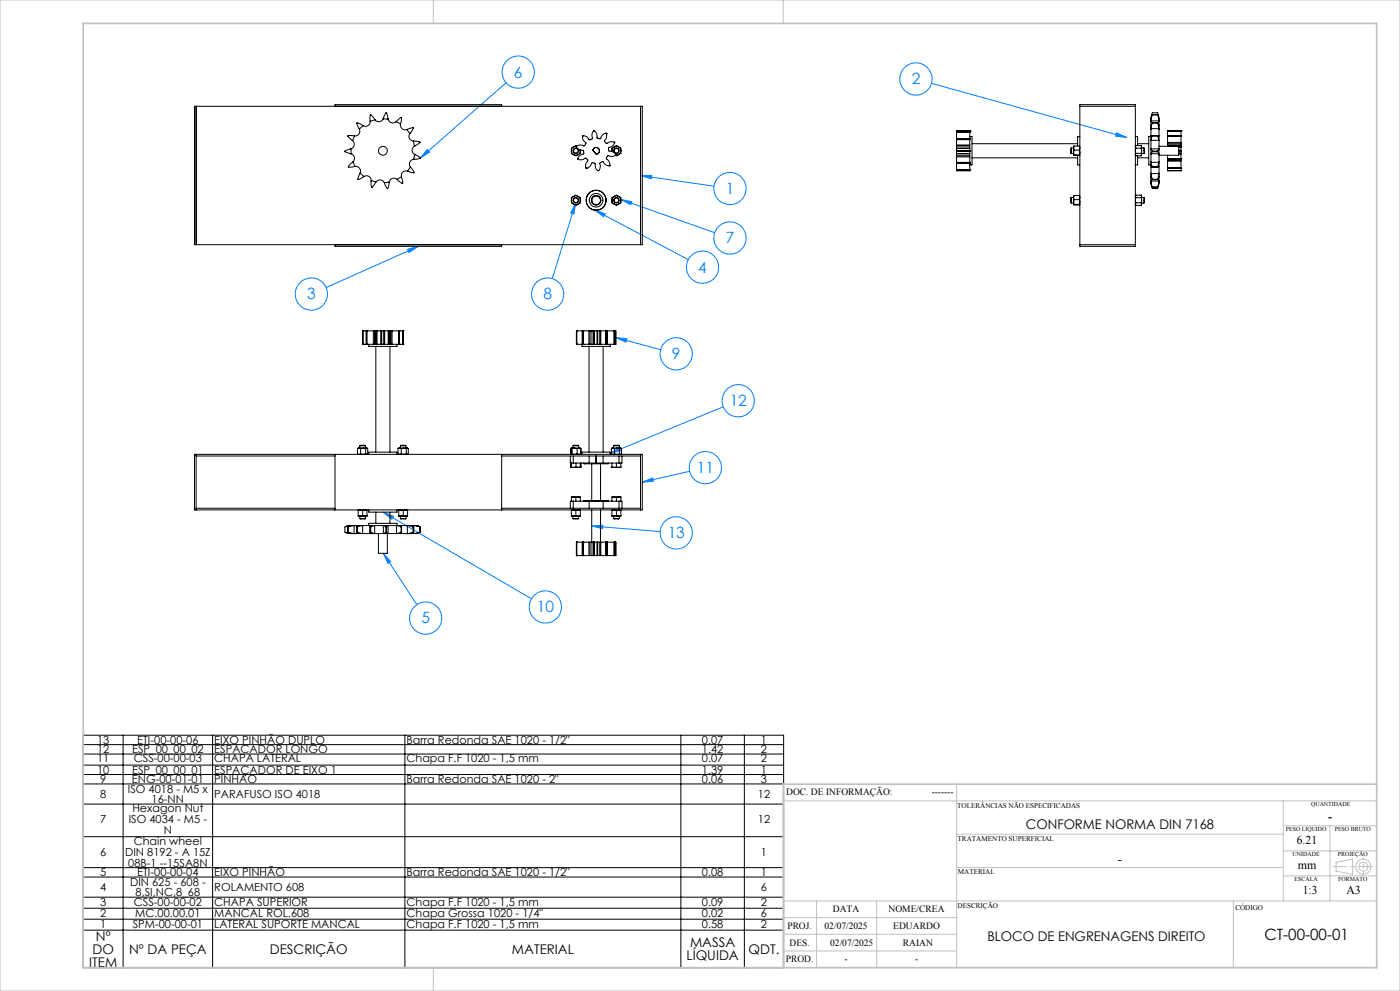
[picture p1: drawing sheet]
<svg xmlns="http://www.w3.org/2000/svg" width="420mm" height="297mm" viewBox="0 0 420 297" stroke-linecap="round" stroke-linejoin="round" font-family="sans-serif">
<g fill="none" stroke="#0080ff" stroke-width=".3">
<path d="M151.8 24.8l-25.7 22.6M279.4 25l58.6 16.2M335 39.8l3 1.4-3.3-.4zM128.2 44.8l.7 .8-2.8 1.8zM186.3 59.8l28.1 9.9M186.3 59.8l3.2 .6-.3 1zM192.2 52.6h3.3l-.1 1zM192.2 52.6l22 3.2M122.3 74.7l3.2-.9-2.8 1.9zM125.5 73.8l-27.7 12.4M172.7 60.9l-7 22.6M172.7 60.9l-.5 3.2-1-.3z"/>
<path d="M178.4 63l3.2 1.1-.5 .8zM178.4 63l28.1 14.8M184.7 101.2l3.4 .3-.3 1zM184.7 101.2l13.5 3.6M183.1 135.9l2.8-1.8 .4 .9zM217 121.9l-33.9 14M114.9 153.5l3.1 1.2-.5 .9zM114.9 153.5l44.6 26M177.5 157.7l3.3-.3v1zM177.5 157.7l20.5 1.6M192.7 144.5l3.1-1.2 .2 .9zM206.9 141.2l-14.2 3.3"/>
<path d="M115 165.8l10.1 15.4M115 165.8l2.2 2.5-.8 .6z"/>
<circle cx="155.5" cy="21.6" r="4.8"/>
<circle cx="274.8" cy="23.7" r="4.8"/>
<circle cx="219" cy="56.5" r="4.8"/>
<circle cx="219" cy="71.3" r="4.8"/>
<circle cx="93.4" cy="88.1" r="4.8"/>
<circle cx="164.3" cy="88.1" r="4.8"/>
<circle cx="210.8" cy="80.1" r="4.8"/>
<circle cx="202.9" cy="106" r="4.8"/>
<circle cx="221.5" cy="120.1" r="4.8"/>
<circle cx="202.9" cy="159.7" r="4.8"/>
<circle cx="211.6" cy="140.2" r="4.8"/>
<circle cx="127.7" cy="185.3" r="4.8"/>
<circle cx="163.6" cy="181.9" r="4.8"/>
</g>
<g fill="none" stroke="#c0c0c0" stroke-width=".3">
<path d="M0 0h420v297h-420zM130 0v7M235 0v7M287 235v55M235 240h178M287 260h98M287 250h98M385 240v30M385 255h28M385 247.5h28M399 247.5v22.5M400.8 258.4l5-.9v4.5l-5-.9z"/>
<path d="M235 280h52M235 275h52M235 270h178M245 270v20M263 270v20M370 270v20M385 262.5h28M130 290v7M235 285h52"/>
<circle cx="409" cy="259.8" r="2.24"/>
<circle cx="409" cy="259.7" r="1.34"/>
</g>
<g fill="none" stroke="#000" stroke-width=".3">
<path d="M25 220.3h210.1v69.7h-210.1zM25 223.2h210.1M25 226h210.1M25 229.3h210.1M25 232.1h210.1M25 234.9h210.1M36.9 220.3v69.7M63.8 220.3v69.7M121.5 220.3v69.7M204.3 220.3v69.7M223.3 220.3v69.7M25 241h210.1"/>
<path d="M25 250.8h210.1M25 260h210.1M25 262.9h210.1M25 268.9h210.1M25 272.2h210.1M25 275.5h210.1M25 278.8h210.1"/>
</g>
<path d="M411.8 259.7h-11.9" fill="none" stroke="#c0c0c0" stroke-width=".3" stroke-dasharray="15.2 1.3 1.3 1.3" stroke-dashoffset="11.2"/>
<path d="M409 256.9v5.4" fill="none" stroke="#c0c0c0" stroke-width=".3" stroke-dasharray="15.2 1.3 1.3 1.3" stroke-dashoffset="14.4"/>
<path d="M25 7h388v283h-388zM413 235h-178v55" fill="none" stroke="#c0c0c0" stroke-width=".5"/>
<path d="M128.2 44.8l.7 .8-2.8 1.8zM186.3 59.8l3.2 .6-.3 1zM192.2 52.6h3.3l-.1 1zM178.4 63l3.2 1.1-.5 .8zM172.7 60.9l-.5 3.2-1-.3zM122.3 74.7l3.2-.9-2.8 1.9zM335 39.8l3 1.4-3.3-.4zM184.7 101.2l3.4 .3-.3 1zM183.1 135.9l2.8-1.8 .4 .9zM192.7 144.5l3.1-1.2 .2 .9zM177.5 157.7l3.3-.3v1zM115 165.8l2.2 2.5-.8 .6zM114.9 153.5l3.1 1.2-.5 .9z" fill="#0080ff"/>
<g fill="none" stroke="#000" stroke-width=".3">
<path d="M58.3 31.9h134.4v41.4h-134.4zM58.8 31.9v41.4M100.5 31.9v-.5h50v.5M107.8 38.7a1.4 1.4 0 0 1-1.4 2M108.9 37.7l-1.7-.9v.6l.6 1.3M108.9 37.7l-1.1 1M111.1 36.4a1.44 1.44 0 0 1-2.2 1.3M112.5 35.9l-1.4-1.5v2M112.5 35.9l-1.4 .5M114.9 35.6l.9-1.8 .4 .6 .3 1.4M114.9 35.6l1.6 .2M114.9 35.6a1.41 1.41 0 0 1-2.4 .3"/>
<path d="M116.5 35.8a1.44 1.44 0 0 0 2.3 .7M118.8 36.5l1.6-1.3-.2 2M118.8 36.5l1.4 .7M120.2 37.2a1.43 1.43 0 0 0 1.8 1.6M122 38.8l2-.5-.2 .6-.9 1.1M122 38.8l.9 1.2M178.1 39.2a2.75 2.75 0 0 0-.4 2.4l-.8 .3-.2-.1a2.05 2.05 0 0 0-1.8-1.2M178.1 39.2h.1M178.1 39.2a1.9 1.9 0 0 1 1.1 2.2l.7 .2 .3-.2a1.98 1.98 0 0 1 1.5-1.5M181.7 39.9h.1M181.7 39.9l.2 .1M192.2 31.9v41.4"/>
<path d="M286.9 39.2h.1M286.9 39.5v2.1M286.9 39.5h.1M286.9 39.4h.1M286.9 39.2h4M286.9 39.5h4M286.9 39.4h4M286.9 39.2v.3M290.9 39.5v2.1M290.9 39.2h.1M290.9 39.5h.1M290.9 39.4h.1"/>
<path d="M290.9 39.2v.3M324 31.9h16.6M324 31.4h16.6v42.4h-16.6zM345.3 38.7v2M345.3 37.7v1M345.3 36.4v1.3M345.3 35.9v.5M345.3 35.6l.4-1.8h1.6l.4 1.8M345.3 36.2v.2M345.3 38.6v.1M345.3 38.6h2.4M345.3 36.2h2.4"/>
<path d="M345.7 36.8l-.4 .9M345.7 36.8v.1M345.7 36.9l-.4 1.7M345.7 34.4l-.4 1.4M345.7 34.4h.1M345.7 34.4l-.4 1.8M345.7 36.9h1.6M345.7 36.8h1.6M345.7 34.4h1.6M347.3 36.8v.1M347.3 36.8l.4 .9M347.3 36.9l.4 1.7"/>
<path d="M347.3 34.4h.1M347.3 34.4l.4 1.4M347.3 34.4l.4 1.8M347.7 38.6v.1M347.7 36.2v.2M347.7 38.7v2M347.7 37.7v1M347.7 36.4v1.3M347.7 35.9v.5M350.3 39.2v1.4M350.3 39.2h.1M350.3 39.2h4"/>
<path d="M354.3 39.2v1.4M354.3 39.2h.1M105.3 44.6l-1.8 .7 .4 .4 1.4 .4M105.3 44.6v1.5M105.3 46.1a1.42 1.42 0 0 1 .6 2.4M105.8 42.2a1.45 1.45 0 0 1-.5 2.4M105.9 48.5l.6 1.4M105.9 48.5l-1.4 1.4 .6 .2 1.4-.2M106.4 40.7h-2l1.4 1.5M106.4 40.7l-.6 1.5M106.5 49.9a1.45 1.45 0 0 1 1.6 2M108.1 51.9l-.8 1.9 .6-.1 1.3-.8"/>
<path d="M108.1 51.9l1.1 1M109.2 52.9a1.43 1.43 0 0 1 2.2 1.2M111.4 54.1l-.1 1.4 .3 .6 1.2-1.6M111.4 54.1l1.4 .4M112.8 54.5a1.43 1.43 0 0 1 2.5 .2M116.8 54.5l-.5 2-.5-.5-.5-1.3M116.8 54.5l-1.5 .2M119.1 53.8a1.45 1.45 0 0 0-2.3 .7M120.4 52.9l.4 2-.6-.2-1.1-.9M120.4 52.9l-1.3 .9M122.2 51.3a1.43 1.43 0 0 0-1.8 1.6M122.9 40a1.42 1.42 0 0 0 1.1 2.3"/>
<path d="M123.1 50l1.1 1.7-2-.4M123.1 50l-.9 1.3M124 42.3l1.5 .1 .5 .2-1.7 1.2M124 42.3l.3 1.5M124.1 47.8a1.41 1.41 0 0 0-1 2.2M124.3 43.8a1.42 1.42 0 0 0 .1 2.4M124.4 46.2l1.7 1.2-2 .4M124.4 46.2l-.3 1.6M171.4 45.2v.8l.7 .4M171.4 45.2l.2 .7 .5 .5M172.1 58.9l.7-.2 .6 .2M172.1 58.9l-.5 .4-.2 .7"/>
<path d="M172.1 58.9l.7-.4 .6 .4M172.1 58.9l-.7 .3v.8M172.1 44l-.5 .5-.2 .7M172.1 44l-.7 .4v.8M172.1 46.4l.7 .3 .6-.3M172.1 46.4l.7 .1 .6-.1M173 43.9l-.9 .1M173 43.8l-.1 .2a3.3 3.3 0 0 0 2.2 1.2l.1 .8-.2 .2a2 2 0 0 0-1.7 1.3M173 43.8l-.2-.2-.7 .4M173.3 47.5v.1a1.89 1.89 0 0 0 2.5-.2l.5 .5v.4a2 2 0 0 0-.5 2M173.3 47.5h.1M173.4 58.9l.5 .4 .2 .7"/>
<path d="M173.4 58.9l.7 .3v.8M174.1 44.9v.3M174.1 45.2l-.2 .7-.5 .5M174.1 45.2v.8l-.7 .4M174.7 40.8a2.87 2.87 0 0 0 1.1 2.1l-.4 .7-.2 .1a2.07 2.07 0 0 0-2.2 .1M174.7 40.8h.1M174.9 40.7l-.2 .1M174.9 40.6v.1M175.8 50.3l.2 .1M175.8 50.3h.1M176 50.4a2.76 2.76 0 0 0 1.6-1.6l.9 .1 .1 .2a2.09 2.09 0 0 0 .8 2M176 50.4h.1"/>
<path d="M178.1 44.5a.99 .99 0 0 1 1.6 .3 .99 .99 0 0 1-.8 1.4l-1.1-1.1zM179.4 51.1h.2M179.4 51.1h.1M179.6 51.1h.1M181.9 40h.1M181.9 40a2.7 2.7 0 0 1-.6 2.3l.6 .7h.2a2.05 2.05 0 0 1 2.2-.4M182.8 49.7h.1M182.8 49.7a2.66 2.66 0 0 1-2-1.3l-.9 .6a1.96 1.96 0 0 1-.3 2.1M183.6 45.2v.2zM184.3 42.6h.1M184.3 42.6l.1 .2M184.3 58.9l.6-.2 .7 .2"/>
<path d="M184.3 58.9l-.5 .4-.2 .7M184.3 58.9l.6-.4 .7 .4M184.3 58.9l-.7 .3v.8M184.3 44l-.5 .5-.2 .7M184.3 44l-.7 .4v.8M184.3 44l.6-.4 .7 .4M184.3 44l.4-.2 .9 .2M184.4 42.8v.1M184.4 42.9a2.95 2.95 0 0 1-1.9 1.4l.1 .9 .2 .1a1.97 1.97 0 0 1 1.9 1M184.7 46.5h.1M184.7 46.5a2.79 2.79 0 0 1-2.3 .2l-.5 .7a1.91 1.91 0 0 1 .9 2.3M184.7 46.3h.1"/>
<path d="M184.7 46.3v.2M185.6 58.9l.5 .4 .2 .7M185.6 58.9l.7 .3v.8M185.6 44l.5 .5 .2 .7M185.6 46.4l-.9 .1M185.6 44l.7 .4v.8M185.6 46.4l-.7 .3-.3-.1M186.3 45.2l-.2 .7-.5 .5M186.3 45.2v.8l-.7 .4M286.9 50.9v.2M286.9 51.1h.1M286.9 45.2v.2"/>
<path d="M286.9 44.5v.7M286.9 45.2h.1M286.9 45.4h.1M286.9 45.4v.6M286.9 47v1.7M286.9 41.8v1.7M286.9 41.7v.1M286.9 41.8h.1M286.9 48.7h.1M286.9 48.7v.2M286.9 48.9h.1M286.9 44.4v.1"/>
<path d="M286.9 46v.1M286.9 43.8v.6M286.9 46.1v.6M286.9 43.5v.3M286.9 46.7v.3M286.9 48.9v2M286.9 50.9h.1M286.9 51.1h4M286.9 43.5h4M286.9 44.5h4M286.9 46h4M286.9 41.6h4"/>
<path d="M286.9 48.9h4M286.9 50.9h4M286.9 41.6v.1M286.9 43.8h4M286.9 45.4h4M286.9 45.2h4M286.9 48.7h4M286.9 47h4M286.9 41.8h4M286.9 44.4h4M286.9 46.1h4M286.9 46.7h4"/>
<path d="M290.9 43.4v1.1M290.9 46v2.7M290.9 41h.7v8.4h-.7M290.9 50.9v.2M290.9 51.1h.1M290.9 45.2v.2M290.9 44.5v.7M290.9 45.2h.1M290.9 45.4h.1M290.9 45.4v.6M290.9 41.8v1.6M290.9 41.7v.1"/>
<path d="M290.9 41.8h.1M290.9 48.7h.1M290.9 48.7v.2M290.9 41.6v.1M290.9 48.9h.1M290.9 48.9v2M290.9 50.9h.1M290.9 48.9v.1M291.6 47.3h31.7M291.6 43.1h31.7M321.4 59.2v1.7M321.4 44.3v1.7"/>
<path d="M321.4 59.2h.7M321.4 44.3h.7M321.4 46h.7M322.1 44.4l.1 .6M322.1 44.4v1.3M322.1 45.7l.1 .7M322.1 45.7v.8M322.1 59.2l.1 .6M322.1 59.2v1.3M322.2 45l-.1 .7M322.2 43.8l-.1 .6M322.2 59.8l-.1 .7"/>
<path d="M322.2 58.6l-.1 .6M322.2 43.8h1.6M322.2 45h1.6M322.2 46.4h1.6M322.2 46.4l-.1 .1M322.2 59.8h1.6M322.2 58.6h1.6M323.3 46.6v2.8h.7M323.8 43.8v1.2M323.8 45v1.4M323.8 43.8h.2M323.8 46.4v.2l-1.7-.1"/>
<path d="M323.8 58.6v1.2M323.8 59.8v1.4M323.8 58.6l.2 .1M324 41h-.7v2.8M340.6 41h.7v2.6M340.6 46.5l.1 .2M340.7 58.5v.7M340.7 59.2v1.6M340.7 44.4v1.6M340.7 46v.7M340.7 43.6v.8M340.7 46h1.7"/>
<path d="M340.7 58.5l-.1 .2M340.7 43.6l-.1 .2M340.7 44.4h1.7M340.7 58.5h1.7M340.7 59.2h1.7M340.7 43.6h1.7M340.7 46.7h1.7M341.3 46.7v2.7h-.7M341.3 47.3h3.3M341.3 43.1h3.3M342.4 58.5l.1 .4M342.4 59.2l.1 .8"/>
<path d="M342.4 43.6l.1 .4M342.4 46l.1 .4M342.4 44.4l.1 .8M342.5 58.9v1.1M342.5 45.2l-.1 .8M342.5 45.2v1.2M342.5 44v1.2M342.5 46.4l-.1 .3M342.5 59.2h.7M342.5 44.3h.7M342.5 46h.7M342.5 58.9l-.1 .3"/>
<path d="M342.5 44l-.1 .4M343.2 59.2v1.7M343.2 44.3v1.7M345.3 41h-.7v8.4h.7M345.3 44.6l.4 .7M345.3 44.6v1.5M345.3 42.2v2.4M345.3 40.7h.1M345.3 40.7v1.5M345.3 48.6l.4 1.3M345.3 49.9l.2 .2 .2-.2M345.3 48.5v1.4"/>
<path d="M345.3 46.1v2.4M345.3 49.9v2M345.3 52l.4 1.7M345.3 52.9l.4 .9M345.3 51.9v1M345.3 52.9v1.2M345.3 54.3l.4 1.8M345.3 54.7l.4 1.4M345.3 54.1v.4M345.3 54.7l.4 1.8h1.6l.4-1.8M345.3 46.1h2.4M345.3 48.6h2.4"/>
<path d="M345.3 42v.2M345.3 44.6h.1M345.3 46.1h.1M345.3 48.5v.1M345.3 51.9v.1M345.3 54.1v.2M345.3 44.6h2.4M345.3 42h2.4M345.3 52h2.4M345.3 54.3h2.4M345.5 40.6h2M345.5 50.1h1.9"/>
<path d="M345.7 45.3v.2M345.7 45.5l-.4 .6M345.7 40.6l-.4 .1M345.7 40.6v.2M345.7 40.8l-.4 1.2M345.7 53.7v.1M345.7 56.1h.1M345.7 40.8h1.6M345.7 40.6h1.6M345.7 45.3h1.6M345.7 45.5h1.6M345.7 49.9h1.6"/>
<path d="M345.7 53.7h1.6M345.7 53.8h1.6M345.7 56.1h1.6M347.3 45.3v.2M347.3 45.5l.4 .6M347.3 40.6v.2M347.3 40.6l.4 .1M347.3 40.8l.4 1.2M347.3 53.7v.1M347.3 56.1h.1M347.7 44.6l-.4 .7M347.7 48.6l-.4 1.3"/>
<path d="M347.7 52l-.4 1.7M347.7 54.3l-.4 1.8M347.7 54.7l-.4 1.4M347.7 40.7h.1M347.7 46.1h.1M347.7 42v.2M347.7 44.6v1.5M347.7 42.2v2.4M347.7 40.7v1.5M347.7 49.9l-.2 .2-.2-.2M347.7 48.5v1.4M347.7 46.1v2.4"/>
<path d="M347.7 49.9v2M347.7 52.9l-.4 .9M347.7 51.9v1M347.7 52.9v1.2M347.7 54.1v.4M347.7 43.8h6.6M347.7 44.6h.1M347.7 48.5v.1M347.7 51.9v.1M347.7 54.1v.2M350.3 43.8h.1M350.3 43.5v.3"/>
<path d="M350.3 46.5v1M350.3 47.5v.2M350.3 47.5h.1M350.3 47.7v.1M350.3 47.8v.1M350.3 40.8v1.9M350.3 40.8h.1M350.3 40.7v.1M350.3 40.6v.1M350.3 48.3v2M350.3 43.1v.4M350.3 42.7v.4"/>
<path d="M350.3 50.3h.1M350.3 50.3v.1M350.3 50.4h.1M350.3 47.9v.4M350.3 50.4v.7M350.3 51.1h.1M350.3 43.1h4M350.3 51.1h4M350.3 43.5h4M350.3 47.9h4M350.3 50.4h4M350.3 43.8h4"/>
<path d="M350.3 47.5h4M350.3 47.7h4M350.3 47.8h4M350.3 40.8h4M350.3 42.7h4M350.3 40.6h4M350.3 50.3h4M350.3 48.3h4M353.6 43.8v2.7h-5.9M353.6 45h.7M353.6 45.3h.7M353.6 44.1h.7"/>
<path d="M353.6 46.2h.7M353.6 45.9h.7M354.3 43.8v.3M354.3 44.1v.9M354.3 44.1h.1M354.3 43.8h.1M354.3 43.5v.3M354.3 46.2v1.3M354.3 47.5v.2M354.3 47.5h.1M354.3 47.7v.1M354.3 47.8v.1"/>
<path d="M354.3 40.8v1.9M354.3 40.8h.1M354.3 40.7v.1M354.3 45v.3M354.3 45.3v.6M354.3 45.9v.3M354.3 40.6v.1M354.3 48.3v2M354.3 43.1v.4M354.3 42.7v.4M354.3 50.3h.1M354.3 50.3v.1"/>
<path d="M354.3 50.4h.1M354.3 47.9v.4M354.3 50.4v.7M354.3 51.1h.1M100.5 73.3v.5h50v-.5M171.4 60l.2 .7 .5 .5M171.4 60v.8l.7 .4M172.1 61.2l.5 .1 .8-.1M172.1 61.2l.7 .4 .6-.4M174.1 60l-.2 .7-.5 .5M174.1 60v.8l-.7 .4M180.2 60a1.34 1.34 0 0 0-1.4-1.3 1.34 1.34 0 0 0-1.3 1.3 1.34 1.34 0 0 0 1.4 1.3"/>
<path d="M183.6 60l.2 .7 .5 .5M183.6 60v.8l.7 .4M184.3 61.2l.4 .1 .9-.1M184.3 61.2l.6 .4 .7-.4M186.3 60l-.2 .7-.5 .5M186.3 60v.8l-.7 .4M321.4 60.9h.7M322.1 60.5l.1 .7M322.1 60.5v.8M322.2 61.2h1.6M322.2 61.2l-.1 .1M323.8 61.2v.3l-1.7-.2"/>
<path d="M324 73.3h16.6M340.6 61.3l.1 .3M340.7 60.8v.8M340.7 60.8h1.7M340.7 61.6h1.7M342.4 60.8l.1 .4M342.5 60l-.1 .8M342.5 60v1.2M342.5 61.2l-.1 .4M342.5 60.9h.7M108.9 99.2h1M108.9 99.2h.1"/>
<path d="M108.9 99.2v4M109.9 99.2h.1M109.9 99.2v4M110 99.2h2M110 99.2h.1M110 99.2v4M112 99.2h.4M112 99.2v4M112.4 99.2h.2M112.4 99.2v4M112.6 99.2h.2M112.6 99.2v4"/>
<path d="M112.8 99.2h.1M112.8 99.2v4M112.8 99.2h.2M113 99.2h1.2M113 99.2h.1M113 99.2v4M114.2 99.2h.3M114.2 99.2v4M114.5 99.2h.6M114.5 99.2v4M115.1 99.2h.3M115.1 99.2v4"/>
<path d="M115.4 99.2h1.1M115.4 99.2v4M116.5 99.2h.1M116.5 99.2v4M116.5 99.2h.2M116.7 99.2h.1M116.7 99.2h.3M116.7 99.2v4M117 99.2h.3M117 99.2v4M117.3 99.2h.3M117.3 99.2v4"/>
<path d="M117.6 99.2h2M117.6 99.2v4M119.6 99.2h.1M119.6 99.2v4M119.7 99.2h.1M119.7 99.2h1.2M119.7 99.2v4M120.9 99.2h.1M120.9 99.2v4M172.9 99.2h.1M172.9 99.2v4M173 99.2h1.7"/>
<path d="M173 99.2h.1M173 99.2v4M174.7 99.2v4M174.7 99.2h.1M174.7 99.2h.2M174.9 99.2h1.8M174.9 99.2h.1M174.9 99.2v4M176.7 99.2h.3M176.7 99.2v4M177 99.2h.6M177 99.2v4"/>
<path d="M177.6 99.2h.5M177.6 99.2v4M178.1 99.2h.2M178.1 99.2h.1M178.1 99.2v4M178.3 99.2h.1M178.3 99.2v4M178.3 99.2h.8M179.1 99.2h.2M179.1 99.2v4M179.3 99.2h.6M179.3 99.2v4"/>
<path d="M179.9 99.2h.3M179.9 99.2v4M180.2 99.2h1.5M180.2 99.2v4M181.7 99.2h.2M181.7 99.2h.1M181.7 99.2v4M181.9 99.2h.1M181.9 99.2v4M182 99.2h.2M182 99.2v4M182.2 99.2h2.1"/>
<path d="M182.2 99.2v4M184.3 99.2h.1M184.3 99.2v4M184.4 99.2h.1M184.4 99.2h.3M184.4 99.2v4M184.7 99.2v4M184.7 99.2h.1M108.9 103.2h1M108.9 103.2h.1M109.9 103.2h.1M110 103.2h2.6"/>
<path d="M110 103.2h.1M110.6 103.2v.6h8.5v-.6M112.6 103.2h.2M112.7 103.8v31.7M112.8 103.2h.1M112.8 103.2h.2M113 103.2h1.2M113 103.2h.1M114.2 103.2h1.2M115.4 103.2h1.1M116.5 103.2h.1M116.5 103.2h.2"/>
<path d="M116.7 103.2h.1M116.7 103.2h.3M117 103.8v31.7M117 103.2h2.6M119.6 103.2h.1M119.7 103.2h.1M119.7 103.2h1.2M120.9 103.2h.1M172.9 103.2h.1M173 103.2h1.7M173 103.2h.1M174.6 103.2v.6h8.5v-.6"/>
<path d="M174.7 103.2h.1M174.7 103.2h.2M174.9 103.2h2.7M174.9 103.2h.1M176.7 103.8v31.7M177.6 103.2h.5M178.1 103.2h.2M178.1 103.2h.1M178.3 103.2h.1M178.3 103.2h.8M179.1 103.2h2.6M180.9 103.8v31.7"/>
<path d="M181.7 103.2h.2M181.7 103.2h.1M181.9 103.2h.1M182 103.2h2.3M184.3 103.2h.1M184.4 103.2h.1M184.4 103.2h.3M184.7 103.2h.1M58.3 136.2h134.4v16.6h-134.4zM58.8 136.2v16.6M58.8 136.7h41.7M100.5 136.2v16.6"/>
<path d="M107.2 136.1h1M107.2 136.1l.3 .1M107.2 134.4v1.7M107.7 134.3h1.3M107.7 134.3l-.5 .1M107.7 134.3l.5 .1M108 133.6h1.6M108 133.6v.7M108.2 136.1h1.5M108.2 134.4v1.7M109 134.3l-.8 .1M109 134.3h1"/>
<path d="M109 134.3l.7 .1M109.6 133.6v.7M109.7 134.4v1.7M110 134.3l-.3 .1M110 134.3l.2 .1M110.2 136.1l-.1 .1M110.3 134.4v1.7h-.6M110.6 136.2v-.7h8.5v.7M119.4 136.1h1M119.4 136.1l.2 .1M119.4 134.4v1.7M119.9 134.3h1.2"/>
<path d="M119.9 134.3l-.5 .1M119.9 134.3l.5 .1M120.1 133.6h1.7M120.1 133.6v.7M120.4 136.1h1.5M120.4 134.4v1.7M121.1 134.3l-.7 .1M121.1 134.3h1.1M121.1 134.3l.8 .1M121.8 133.6v.7M121.9 134.4v1.7M122.2 134.3l-.3 .1"/>
<path d="M122.2 134.3l.2 .1zM122.4 136.1l-.1 .1M122.5 134.4v1.7h-.6M150.5 136.2v16.6M150.5 136.7h41.7M171.1 136.7v2.1h.9M171.2 138.8v1.1l.2 .1M171.3 140l.1 .1M171.3 136.1h.1M171.3 134.4v1.7M171.4 134.3h.1M171.4 134.3l-.1 .1"/>
<path d="M171.4 138.8v1.3M171.5 134.3h.9M171.5 134.3l-.2 .1M171.5 134.3l.2 .1M171.7 136.1h1.4M171.7 136.1h-.3M171.7 134.4v1.7M171.9 133.6h1.7M171.9 133.6v.7M172 136.7v2.1M172 138.8h4.7M172.4 134.3l-.7 .1"/>
<path d="M172.4 134.3h1.3M172.4 134.3l.7 .1M172.8 139.9l.6 .2M172.8 139.9l-.7 .2M172.8 138.8v1.1M173.1 136.1h1.1M173.1 134.4v1.7M173.6 133.6v.7M173.7 134.3l-.6 .1M173.7 134.3l.5 .1M173.7 134.3h.4M174.1 139.9v.2"/>
<path d="M174.1 138.8v1.1M174.1 139.9l-.7 .2M174.1 134.4h.1M174.2 136.1l-.1 .1M174.2 134.4v1.7M174.3 134.4v1.7M174.3 139.9l-.2 .1M174.3 139.9l-.2 .2M174.3 138.8v1.1M174.6 136.2v-.7h8.5v.7M175.2 138.9h7.3M175.2 138.8v.1"/>
<path d="M176.7 136.7v2.1M177.5 139v11M178.8 136.7v2.1h-2.1M178.8 136.8h.1M178.9 136.7v2.1h2M180.2 139v11M180.9 136.7v2.1M180.9 138.8h4.8M182.5 138.8v.1M183.4 136.1h.9M183.4 136.1l.2 .1M183.4 134.4v1.7"/>
<path d="M183.6 139.9l.7 .2M183.6 138.8v1.3h.7M183.9 134.3h1.2M183.9 134.3l-.5 .1M183.9 134.3l.4 .1M184.1 133.6h1.7M184.1 133.6v.7M184.3 136.1h1.5M184.3 134.4v1.7M184.9 139.9l.7 .2M184.9 138.8v1.1M184.9 139.9l-.6 .2"/>
<path d="M185.1 134.3l-.8 .1M185.1 134.3h1.1M185.1 134.3l.7 .1M185.7 136.7v2.1M185.8 133.6v.7M185.8 134.4v1.7M186.2 134.3l-.4 .1M186.2 134.3l.2 .1zM186.3 139.9l-.7 .2M186.3 138.8v1.1M186.4 136.1l-.1 .1M186.4 134.4v1.7h-.6"/>
<path d="M186.6 136.7v2.1h-.9M192.2 136.2v16.6M58.8 152.3h41.7M103.7 159.6l.4 .1M104 157.7l-.3 .1M104.2 159.8l1.1 .1M104.4 157.9h.1M104.4 159.5h.1M104.4 159.5l1.3 .4M104.4 157.9v1.6M104.4 159.5l1.8 .4M105.2 159.9h1.2"/>
<path d="M105.2 157.5h.6M105.2 157.5l-1.7 .4v1.6l1.7 .4M105.2 157.5v.1M105.2 159.8v.1M105.3 157.5l-1.3 .2M105.8 157.5l-1.4 .4M105.8 157.5h.6M106.2 157.5l-1.8 .4M106.2 159.9h.2M106.2 157.5h.2M106.2 157.5v2.4M106.4 157.5h1.4"/>
<path d="M106.4 159.9h1.4M107 159.5h.2M107 159.5l.7 .4M107 157.9h.2M107 157.9v1.6M107.2 159.5l1.6 .4M107.2 157.9v1.6M107.5 153h1.3M107.5 152.8v.2M107.5 154.6l.6 .1M107.5 153v1.6M107.7 157.5l-.7 .4"/>
<path d="M107.7 159.9h.1M107.7 157.5h.1M107.8 159.9h1.1M107.8 157.5h1.1M108 155.4h1.6M108 154.7v.7M108.1 154.7h1.4M108.8 153h1.3M108.8 154.6l-.7 .1M108.8 157.5l-1.6 .4M108.8 154.6l.7 .1M108.8 153v1.6"/>
<path d="M108.8 157.5v2.4M108.8 159.9h.1M108.8 157.5h.1M108.9 157.5h2.2M108.9 159.9h2.2M109.6 154.7v.7M110.1 154.6l-.6 .1M110.1 152.8v.2M110.1 153v1.6M110.6 152.8v.7h8.5v-.7M110.6 157.5v-.7h8.5v.7M111 157.6v2.2"/>
<path d="M111.1 157.5h.1M111.1 157.5v.4M111.1 157.5h1.4M111.1 159.9h.1M111.1 159.9h1.4M111.1 157.9h.1M111.1 159.5h.1M111.1 159.5v.4M111.1 157.9v1.6M111.2 159.5l1.2 .4M111.2 157.9v1.6M112.4 157.5l-1.2 .4"/>
<path d="M112.4 159.9h.1M112.4 157.5h.1M112.4 157.5v2.4M112.5 157.5h2.4M112.5 159.9h2.4M112.7 153.5v3.3M113.5 159.9v5.9h2.7v-5.9M114.9 159.9h1.6M114.9 157.5h1.6M114.9 159.9h.1M114.9 157.5h.1M115 157.5l.8 .4"/>
<path d="M115 157.5v2.4M115.8 159.5h.2M115.8 159.5l-.8 .4M115.8 157.9h.2M115.8 157.9v1.6M116 159.5l.4 .4M116 157.9v1.6M116.4 157.5l-.4 .4M116.4 159.9h.1M116.4 157.5h.1M116.4 157.5v2.4M116.5 157.5h2.3"/>
<path d="M116.5 159.9h2.3M117 153.5v3.3M118.8 157.5h1.4M118.8 159.9h1.4M118.8 159.9h.2M118.8 157.5h.2M119 157.5l1.3 .4M119 157.5v2.4M119.6 153h1.4M119.6 152.8v.2M119.6 154.6l.7 .1M119.6 153v1.6"/>
<path d="M120.1 155.4h1.7M120.1 154.7v.7M120.2 157.5l.3 .4M120.2 157.5h1.8M120.2 159.9h1.8M120.3 154.7h1.3M120.3 157.9h.2M120.3 159.5h.2M120.3 159.5l-1.3 .4M120.3 157.9v1.6M120.5 159.5l-.3 .4M120.5 157.9v1.6"/>
<path d="M121 153h1.3M121 154.6l-.7 .1M121 154.6l.6 .1M121 153v1.6M121.8 154.7v.7M122 157.5h.9M122 159.9h.9M122 159.9h.2M122 157.5h.2M122.2 157.5l1.7 .4M122.2 157.5v2.4M122.3 154.6l-.7 .1"/>
<path d="M122.3 152.8v.2M122.3 153v1.6M122.9 157.5l1.1 .4M122.9 157.5h1.2M122.9 159.9h1.2M123.9 157.9h.1M123.9 159.5h.1M123.9 159.5l-1.7 .4M123.9 157.9v1.6M124 159.5l-1.1 .4M124 157.9v1.6M124.1 157.5l1.9 .4"/>
<path d="M124.1 157.5v2.4M126 157.9h.1M126 159.5h.1M126 159.5l-1.9 .4M126 157.9v1.6M126 157.9l-1.5-.4 1.6 .4v1.6M126 159.5l-1.5 .4M150.5 152.3h41.7M171.4 140.1h.7M171.4 153h1.4M171.4 152.8v.2M171.4 154.6l.7 .1"/>
<path d="M171.4 149v1.2M171.4 153v1.6M171.9 155.4h1.7M171.9 154.7v.7M172 150.2h-.9v2.1M172 150.2v2.1M172 150.2h4.7M172.1 148.9h1.3M172.1 148.9l.7 .1M172.1 148.9l-.7 .1M172.1 154.7h1.3M172.1 140.1h1.3"/>
<path d="M172.8 154.6l-.7 .1M172.8 153h1.3M172.8 149v1.2M172.8 153v1.6M172.8 154.6l.6 .1M173.4 140.1h.7M173.4 148.9l.7 .1M173.4 148.9h.7v1.3M173.4 148.9l-.6 .1M173.6 154.7v.7M174.1 154.6l-.7 .1M174.1 152.8v.2"/>
<path d="M174.1 153v1.6M175.2 150.1h7.3M175.2 150.1v.1M176.7 150.2h4.2M176.7 150.2v2.1M177.5 152.8v9.7M180.2 152.8v9.7M180.9 150.2v2.1M180.9 150.2h4.8M182.5 150.1v.1M183.6 153h1.3M183.6 152.8v.2"/>
<path d="M183.6 154.6l.7 .1M183.6 149v1.2M183.6 153v1.6M184.1 155.4h1.7M184.1 154.7v.7M184.3 140.1h1.3M184.3 148.9h1.3M184.3 148.9l.6 .1M184.3 148.9l-.7 .1M184.3 154.7h1.3M184.9 154.6l-.6 .1M184.9 153h1.4"/>
<path d="M184.9 149v1.2M184.9 153v1.6M184.9 154.6l.7 .1M185.6 148.9l.7 .1M185.6 148.9h.7v1.3M185.6 148.9l-.7 .1M185.7 150.2h.9v2.1M185.7 150.2v2.1M185.8 154.7v.7M186.3 154.6l-.7 .1M186.3 152.8v.2M186.3 153v1.6"/>
<path d="M172.9 166.5h.1M172.9 162.5h.1M172.9 162.5v4M173 166.5h1.7M173 162.5h1.7M173 166.5h.1M173 162.5h.1M173 162.5v4M174.7 162.5v4M174.7 166.5h.1M174.7 162.5h.1M174.7 166.5h.2"/>
<path d="M174.7 162.5h.2M174.9 166.5h1.8M174.9 162.5h1.8M174.9 166.5h.1M174.9 162.5h.1M174.9 162.5v4M176.7 166.5h.3M176.7 162.5h.3M176.7 162.5v4M177 166.5h.6M177 162.5h.6M177 162.5v4"/>
<path d="M177.6 166.5h.5M177.6 162.5h.5M177.6 162.5v4M178.1 166.5h.2M178.1 162.5h.2M178.1 166.5h.1M178.1 162.5h.1M178.1 162.5v4M178.3 166.5h.1M178.3 162.5h.1M178.3 162.5v4M178.3 166.5h.8"/>
<path d="M178.3 162.5h.8M179.1 166.5h.2M179.1 162.5h.2M179.1 162.5v4M179.3 166.5h.6M179.3 162.5h.6M179.3 162.5v4M179.9 166.5h.3M179.9 162.5h.3M179.9 162.5v4M180.2 166.5h1.5M180.2 162.5h1.5"/>
<path d="M180.2 162.5v4M181.7 166.5h.2M181.7 162.5h.2M181.7 166.5h.1M181.7 162.5h.1M181.7 162.5v4M181.9 166.5h.1M181.9 162.5h.1M181.9 162.5v4M182 166.5h.2M182 162.5h.2M182 162.5v4"/>
<path d="M182.2 166.5h2.1M182.2 162.5h2.1M182.2 162.5v4M184.3 166.5h.1M184.3 162.5h.1M184.3 162.5v4M184.4 166.5h.1M184.4 162.5h.1M184.4 166.5h.3M184.4 162.5h.3M184.4 162.5v4M184.7 166.5h.1"/>
<path d="M184.7 162.5v4M184.7 162.5h.1"/>
<circle cx="114.9" cy="45.2" r="1.33"/>
<circle cx="172.7" cy="45.2" r=".84"/>
<circle cx="172.8" cy="45.2" r=".68"/>
<circle cx="184.9" cy="45.2" r=".7"/>
<circle cx="184.9" cy="45.2" r=".84"/>
<circle cx="172.7" cy="60" r=".83"/>
<circle cx="172.8" cy="60" r=".68"/>
<circle cx="178.8" cy="60" r="1.33"/>
<circle cx="178.8" cy="60" r="2.04"/>
<circle cx="178.8" cy="60" r="2.98"/>
<circle cx="178.8" cy="60" r="1.43"/>
<circle cx="184.9" cy="60" r=".83"/>
<circle cx="184.9" cy="60" r=".7"/>
</g>
<g font-size="4.7" fill="#0080ff">
<text x="154.2" y="23.2">6</text>
<text x="273.5" y="25.3">2</text>
<text x="217.7" y="58.1">1</text>
<text x="217.7" y="72.9">7</text>
<text x="209.5" y="81.7">4</text>
<text x="92.1" y="89.7">3</text>
<text x="163" y="89.7">8</text>
<text x="201.6" y="107.7">9</text>
<text x="218.9" y="121.7">12</text>
<text x="209" y="141.8">11</text>
<text x="200.3" y="161.3">13</text>
<text x="161" y="183.5">10</text>
<text x="126.4" y="186.9">5</text>
</g>
<text font-size="4.7" x="379.3" y="281.7">CT-00-00-01</text>
<text font-size="4.3" x="398.4" y="246">-</text>
<g font-size="4">
<text x="307.8" y="248.6">CONFORME NORMA DIN 7168</text>
<text x="335.4" y="258.8">-</text>
<text x="28.8" y="281.9">Nº</text>
<text x="296.2" y="281.9">BLOCO DE ENGRENAGENS DIREITO</text>
<text x="27.8" y="285.8">DO</text>
<text x="38.7" y="285.8">Nº DA PEÇA</text>
<text x="80.9" y="285.8">DESCRIÇÃO</text>
<text x="153.6" y="285.8">MATERIAL</text>
<text x="206" y="287.8">LÍQUIDA</text>
<text x="207" y="283.9">MASSA</text>
<text x="224.6" y="285.8">QDT.</text>
<text x="26.8" y="289.7">ITEM</text>
</g>
<g font-size="3.6">
<text x="389.1" y="253.1">6.21</text>
<text x="389.3" y="260.6">mm</text>
<text x="390.9" y="268.1">1:3</text>
<text x="403.9" y="268.1">A3</text>
</g>
<g font-size="3.3">
<text x="29.1" y="223">13</text>
<text x="29.1" y="225.8">12</text>
<text x="39.6" y="225.8">ESP_00_00_02</text>
<text x="41.2" y="223">ETI-00-00-06</text>
<text x="64.3" y="225.8">ESPACADOR LONGO</text>
<text x="64.3" y="223">EIXO PINHÃO DUPLO</text>
<text x="122" y="223">Barra Redonda SAE 1020 - 1/2&quot;</text>
<text x="210.6" y="225.8">1.42</text>
<text x="210.6" y="223">0.07</text>
<text x="228.3" y="225.8">2</text>
<text x="228.3" y="223">1</text>
<text x="29.1" y="228.5">11</text>
<text x="29.1" y="231.9">10</text>
<text x="39.6" y="231.9">ESP_00_00_01</text>
<text x="40.2" y="228.5">CSS-00-00-03</text>
<text x="64.3" y="231.9">ESPAÇADOR DE EIXO 1</text>
<text x="64.3" y="228.5">CHAPA LATERAL</text>
<text x="122" y="228.5">Chapa F.F 1020 - 1,5 mm</text>
<text x="210.6" y="231.9">1.39</text>
<text x="210.6" y="228.5">0.07</text>
<text x="228.3" y="231.9">1</text>
<text x="228.3" y="228.5">2</text>
<text x="30" y="234.7">9</text>
<text x="30" y="239.1">8</text>
<text x="38.4" y="237.5">ISO 4018 - M5 x</text>
<text x="39.6" y="234.7">ENG-00-01-01</text>
<text x="64.3" y="234.7">PINHAO</text>
<text x="64.3" y="239.1">PARAFUSO ISO 4018</text>
<text x="122" y="234.7">Barra Redonda SAE 1020 - 2&quot;</text>
<text x="210.6" y="234.7">0.06</text>
<text x="227.4" y="239.1">12</text>
<text x="228.3" y="234.7">3</text>
<text x="39.7" y="243.5">Hexagon Nut</text>
<text x="45.5" y="240.8">16-NN</text>
<text x="30.1" y="246.7">7</text>
<text x="38.6" y="246.7">ISO 4034 - M5 -</text>
<text x="49.1" y="250">N</text>
<text x="227.4" y="246.7">12</text>
<text x="30.1" y="256.6">6</text>
<text x="37.5" y="256.6">DIN 8192 - A 15Z</text>
<text x="40.1" y="253.3">Chain wheel</text>
<text x="228.3" y="256.6">1</text>
<text x="30.1" y="262.6">5</text>
<text x="38.5" y="259.8">08B-1 --15SA8N</text>
<text x="41.2" y="262.6">ETI-00-00-04</text>
<text x="64.3" y="262.6">EIXO PINHÃO</text>
<text x="122" y="262.6">Barra Redonda SAE 1020 - 1/2&quot;</text>
<text x="210.6" y="262.6">0.08</text>
<text x="228.3" y="262.6">1</text>
<text x="30.1" y="267.1">4</text>
<text x="39" y="265.4">DIN 625 - 608 -</text>
<text x="40.7" y="268.7">8,SI,NC,8_68</text>
<text x="64.3" y="267.1">ROLAMENTO 608</text>
<text x="228.3" y="267.1">6</text>
<text x="30.1" y="271.4">3</text>
<text x="30.1" y="274.7">2</text>
<text x="40.2" y="271.4">CSS-00-00-02</text>
<text x="40.6" y="274.7">MC.00.00.01</text>
<text x="64.3" y="271.4">CHAPA SUPERIOR</text>
<text x="64.3" y="274.7">MANCAL ROL.608</text>
<text x="122" y="271.4">Chapa F.F 1020 - 1,5 mm</text>
<text x="122" y="274.7">Chapa Grossa 1020 - 1/4&quot;</text>
<text x="210.6" y="271.4">0.09</text>
<text x="210.6" y="274.7">0.02</text>
<text x="228.3" y="271.4">2</text>
<text x="228.3" y="274.7">6</text>
<text x="30.1" y="278">1</text>
<text x="39.8" y="278">SPM-00-00-01</text>
<text x="64.3" y="278">LATERAL SUPORTE MANCAL</text>
<text x="122" y="278">Chapa F.F 1020 - 1,5 mm</text>
<text x="210.6" y="278">0.58</text>
<text x="228.3" y="278">2</text>
</g>
<g font-size="2.9">
<text x="235.9" y="238.4">DOC. DE INFORMAÇÃO:</text>
<text x="279.5" y="238.4">-------</text>
<text x="249.9" y="273.2">DATA</text>
<text x="266.5" y="273.2">NOME/CREA</text>
<text x="236.2" y="278.6">PROJ.</text>
<text x="247.4" y="278.6">02/07/2025</text>
<text x="268" y="278.6">EDUARDO</text>
<text x="236.9" y="283.4">DES.</text>
<text x="249.1" y="283.4">02/07/2025</text>
<text x="270.8" y="283.4">RAIAN</text>
<text x="235.7" y="288.3">PROD.</text>
<text x="253.4" y="288.2">-</text>
<text x="274.5" y="288.2">-</text>
</g>
<g font-size="2.2">
<text x="287.2" y="242.1">TOLERÂNCIAS NÃO ESPECIFICADAS</text>
<text x="287.3" y="251.9">TRATAMENTO SUPERFICIAL</text>
<text x="287.3" y="261.9">MATERIAL</text>
<text x="287.3" y="272.1">DESCRIÇÃO</text>
<text x="370.6" y="272.8">CÓDIGO</text>
</g>
<g font-size="1.8">
<text x="393.3" y="241.4">QUANTIDADE</text>
<text x="385.7" y="249">PESO LIQUIDO</text>
<text x="400.4" y="249">PESO BRUTO</text>
<text x="387.8" y="256.5">UNIDADE</text>
<text x="401.3" y="256.5">PROJEÇÃO</text>
<text x="388.4" y="264">ESCALA</text>
<text x="401.5" y="264">FORMATO</text>
</g>
</svg>
